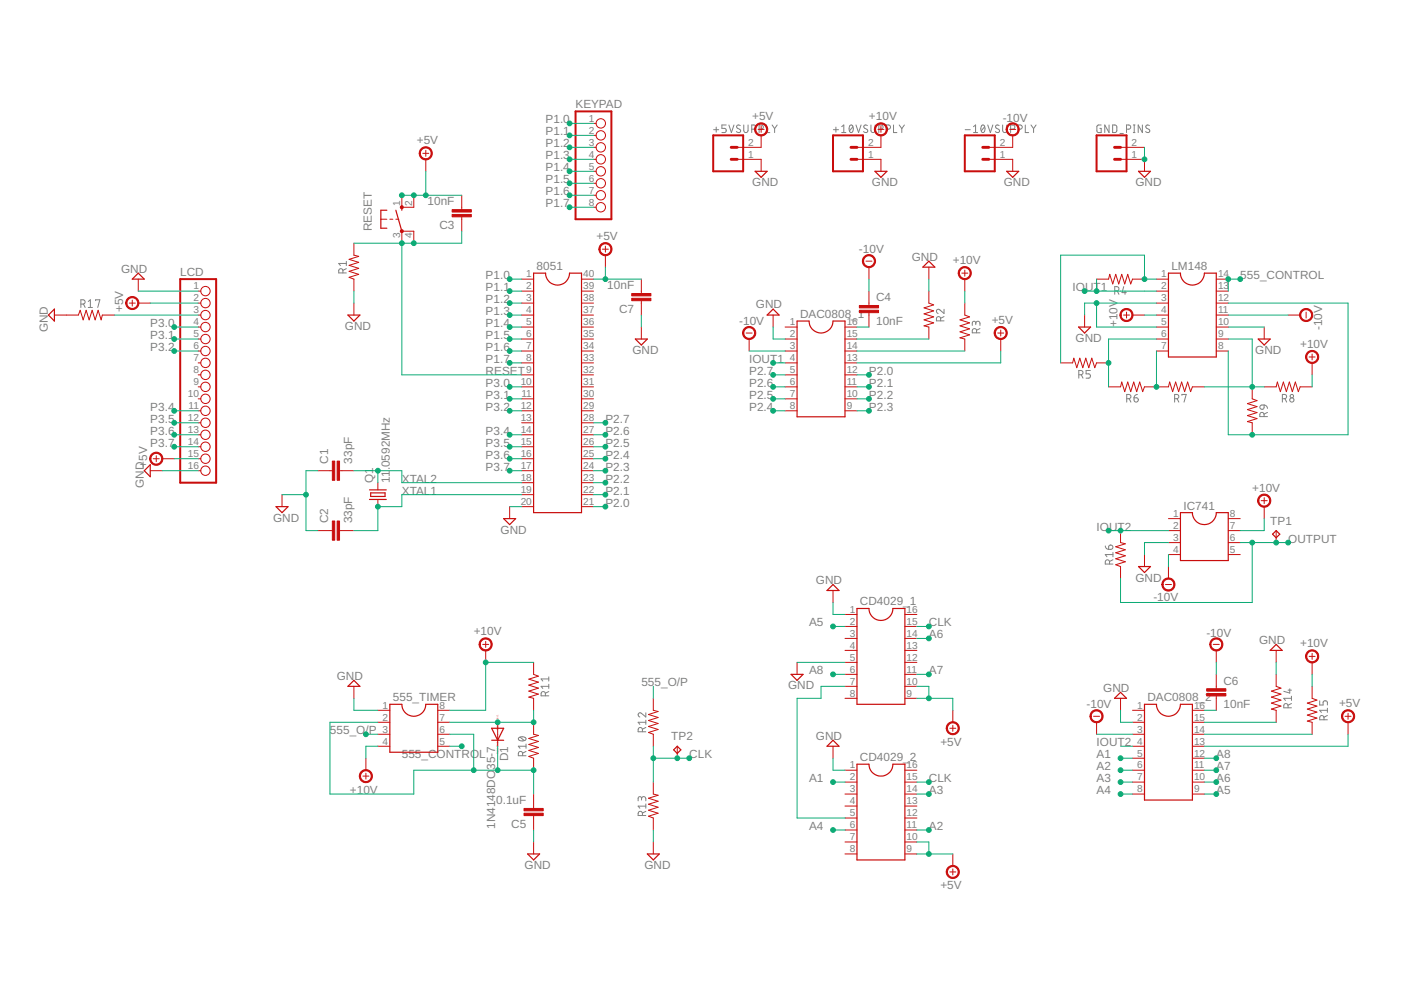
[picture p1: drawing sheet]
<svg xmlns="http://www.w3.org/2000/svg" width="297mm" height="210mm" viewBox="0 0 297 210" stroke-linecap="round" stroke-linejoin="round" font-family="sans-serif">
<g fill="none" stroke="#808080" stroke-width=".21">
<path d="M151.3 27.5h1.1M151.8 26.9v1.1M154 26.5h-.9v.7h.5a.45 .45 0 0 1 .4 .5 .45 .45 0 0 1-.4 .4h-.5M154.5 26.5l.6 1.6 .5-1.6M157 26.6a.42 .42 0 0 0-.6-.1 .42 .42 0 0 0-.1 .6l.5 .3a.38 .38 0 0 1 .2 .6 .38 .38 0 0 1-.5 .1l-.4-.2M157.7 26.5v1.2a.46 .46 0 0 0 .4 .4 .46 .46 0 0 0 .5-.4v-1.2M159.4 27.4h.4a.44 .44 0 0 0 .5-.5 .44 .44 0 0 0-.5-.4h-.4v1.6M161 27.4h.4a.44 .44 0 0 0 .4-.5 .44 .44 0 0 0-.4-.4h-.4v1.6M162.5 26.5v1.6h.7M163.7 26.5l.5 .8M164.2 27.3v.8M164.8 26.5l-.6 .8"/>
<path d="M176.7 27.5h1.1M177.2 26.9v1.1M178.5 28.1h.8M178.5 26.9l.4-.4v1.6M180.2 26.6l.3-.1a.95 .95 0 0 1 0 1.6 1 1 0 0 1-.3-1.5zM180.8 26.9l-.7 .8M181.5 26.5l.5 1.6 .6-1.6M183.9 26.6a.41 .41 0 0 0-.6 0 .41 .41 0 0 0 0 .6l.5 .2a.44 .44 0 0 1-.1 .7 .44 .44 0 0 1-.6-.2M184.7 26.5v1.2a.44 .44 0 0 0 .4 .4 .44 .44 0 0 0 .4-.4v-1.2M186.3 27.4h.5a.44 .44 0 0 0 .4-.5 .44 .44 0 0 0-.4-.4h-.5v1.6M187.9 27.4h.5a.44 .44 0 0 0 .4-.5 .44 .44 0 0 0-.4-.4h-.5v1.6M189.4 26.5v1.6h.8"/>
<path d="M190.6 26.5l.6 .8M191.2 27.3v.8M191.7 26.5l-.5 .8M204.6 27.5h1.1M206.4 28.1h.9M206.4 26.9l.4-.4v1.6M208.2 26.6l.2-.1a.95 .95 0 0 1 0 1.6 1 1 0 0 1-.2-1.5zM208.8 26.9l-.8 .8M209.4 26.5l.6 1.6 .5-1.6M211.8 26.6a.41 .41 0 0 0-.6 0 .41 .41 0 0 0 0 .6l.6 .2a.44 .44 0 0 1-.1 .7 .44 .44 0 0 1-.7-.2M212.6 26.5v1.2a.46 .46 0 0 0 .4 .4 .46 .46 0 0 0 .5-.4v-1.2M214.3 27.4h.4a.44 .44 0 0 0 .5-.5 .44 .44 0 0 0-.5-.4h-.4v1.6"/>
<path d="M215.8 27.4h.5a.44 .44 0 0 0 .4-.5 .44 .44 0 0 0-.4-.4h-.5v1.6M217.4 26.5v1.6h.7M218.6 26.5l.5 .8M219.1 27.3v.8M219.7 26.5l-.6 .8M233.5 26.5h-.7l-.2 .2v1l.2 .4h.7v-.9h-.3M235.1 26.5v1.6l-.9-1.6v1.6M235.9 26.5h.6l.3 .3v1l-.3 .3h-.6zM237.4 28.3h.8M238.8 27.4h.5a.44 .44 0 0 0 .4-.5 .44 .44 0 0 0-.4-.4h-.5v1.6M240.3 28.1h.3M240.3 26.5h.3"/>
<path d="M240.5 26.5v1.6M242.2 26.5v1.6l-.9-1.6v1.6M243.7 26.6a.41 .41 0 0 0-.6 0 .41 .41 0 0 0 0 .6l.5 .2a.44 .44 0 0 1-.1 .7 .44 .44 0 0 1-.6-.2M72.7 57.9v-.5a.44 .44 0 0 0-.4-.4 .44 .44 0 0 0-.5 .4v.5h1.6M73.4 57l-.7 .3M73.4 55.9h-1.6l.4 .4M73.4 55.4v.9M17.1 64.5h.5a.46 .46 0 0 0 .5-.5 .46 .46 0 0 0-.5-.4h-.5v1.6M17.7 64.5l.4 .7M18.7 63.9l.5-.3v1.6M18.7 65.2h.9M20.3 63.8v-.2h.9l-.5 1.6"/>
<path d="M199.4 68v-.4a.44 .44 0 0 0-.4-.5 .44 .44 0 0 0-.5 .5v.4h1.7M200.2 65.6v.9l-.9-.8a.44 .44 0 0 0-.7 .1 .44 .44 0 0 0 .3 .7M200.2 67.1l-.8 .4M206.9 68.6a.44 .44 0 0 1 .4-.5 .44 .44 0 0 1 .5 .5v.4M206.9 68.8v-.3a.37 .37 0 0 0-.4-.4 .37 .37 0 0 0-.4 .4v.5M207.1 70.6v-.5a.46 .46 0 0 0-.5-.4 .46 .46 0 0 0-.5 .4v.5h1.7M207.8 69.7l-.7 .3M228.7 79.5h.5a.46 .46 0 0 0 .4-.5 .46 .46 0 0 0-.4-.5h-.5v1.7M229.3 79.5l.3 .7M231.2 78.5h-.9v.8h.5a.46 .46 0 0 1 .4 .4 .46 .46 0 0 1-.4 .5h-.5M236.3 61.7h.5a.46 .46 0 0 0 .4-.5 .46 .46 0 0 0-.4-.4h-.5v1.6M236.9 61.7l.3 .7"/>
<path d="M238.3 60.8l-.4 1.2h.9M238.5 61.7v.7M238.9 84.5h.4a.46 .46 0 0 0 .5-.4 .46 .46 0 0 0-.5-.5h-.4v1.7M239.4 84.5l.4 .8M240.4 84.3h.6a.45 .45 0 0 1 .3 .6 .45 .45 0 0 1-.4 .3 .45 .45 0 0 1-.5-.4zM241.2 83.6l-.5 .2-.3 .5M249 84.5h.5a.46 .46 0 0 0 .4-.4 .46 .46 0 0 0-.4-.5h-.5v1.7M249.6 84.5l.3 .8M250.6 83.8v-.2h.9l-.5 1.7M267.2 86l.8-.1v.5a.46 .46 0 0 1-.6 .3 .46 .46 0 0 1-.2-.7zM268 88.3v-.4a.46 .46 0 0 0-.4-.5 .46 .46 0 0 0-.5 .5v.4h1.6M268 85.9l.6 .3 .1 .4"/>
<path d="M268.7 87.4l-.7 .4M271.9 84.5h.5a.46 .46 0 0 0 .4-.4 .46 .46 0 0 0-.4-.5h-.5v1.7M272.4 84.5l.4 .8M234.3 115.8l.2 .4 .6 .3M235.2 115.7a.47 .47 0 0 1 .7 .1 .47 .47 0 0 1-.4 .7h-.4zM235.2 119.6v-.5a.46 .46 0 0 0-.4-.4 .46 .46 0 0 0-.5 .4v.5h1.7M236 118.7l-.8 .3M236 117.6h-1.7l.4 .4M236 117.1v.9M110 156.4a1.02 1.02 0 0 1 1.5 .3 .97 .97 0 0 1-1.6 0zM110.3 156.3l.9 .7M111.5 159.3l-.7 .4"/>
<path d="M111.5 158.2h-1.6l.4 .5M111.5 157.8v.9M115.6 147.5v-.4a.46 .46 0 0 0-.4-.5 .46 .46 0 0 0-.5 .5v.4h1.7M116.4 146.6l-.8 .4M116.4 145.5h-1.7l.4 .5M116.4 143.5v.9M116.4 145.1v.9M116.4 144h-1.7l.4 .4M136.2 155.2v-.5a.46 .46 0 0 0-.4-.5 .46 .46 0 0 0-.5 .5v.5h1.6M136.9 151.1v.9l-.9-.7a.44 .44 0 0 0-.7 .1 .44 .44 0 0 0 .4 .6M136.9 154.2l-.7 .4M136.9 153.1h-1.6l.4 .5"/>
<path d="M136.9 152.7v.9M273.1 150.1v-.5a.46 .46 0 0 0-.5-.4 .46 .46 0 0 0-.4 .4v.5h1.6M273.1 146.3h.7M273.5 146v.9l-1.3-.3M273.8 149.2l-.7 .3M273.8 148.1h-1.6l.3 .4M273.8 147.6v.9M279.8 148.6v.9h.7v-.6a.46 .46 0 0 1 .5-.3 .46 .46 0 0 1 .4 .3v.6M280.7 152.6v-.5a.46 .46 0 0 0-.4-.4 .46 .46 0 0 0-.5 .4v.5h1.6M281.4 151.7l-.7 .4M281.4 150.6h-1.6l.4 .4M281.4 150.2v.8"/>
<path d="M110.8 160.2v-.4a.46 .46 0 0 0-.4-.5 .46 .46 0 0 0-.5 .5v.4h1.6M136 169.4a.46 .46 0 0 1 .5-.5 .46 .46 0 0 1 .4 .5v.4M136 169.6v-.3a.36 .36 0 0 0-.3-.4 .36 .36 0 0 0-.4 .4v.5M136.2 172.9v-.4a.46 .46 0 0 0-.4-.5 .46 .46 0 0 0-.5 .5v.4h1.6M136.9 170.5v.9M136.9 172l-.7 .4M136.9 170.9h-1.6l.4 .5"/>
<circle cx="273.9" cy="84.8" r=".45"/>
<circle cx="273.9" cy="84" r=".36"/>
</g>
<g fill="none" stroke="#c90d0c" stroke-width=".25">
<path d="M160.1 36.3h2.5l-1.2 1.3zM185.5 36.3h2.5l-1.2 1.3zM213.4 36.3h2.6l-1.3 1.3zM241.4 36.3h2.5l-1.2 1.3zM29.3 57.9l1.3 1.3h-2.6zM82 44.6h-1.2v3.8h1.2M83.9 44.6l1.3 4.4M85.2 43.9v.7M113.1 57.9h2.6a2.54 2.54 0 0 0 2.5 2.6 2.54 2.54 0 0 0 2.6-2.6h2.5v50.8h-10.2zM196.9 55.4l1.3 1.2h-2.5zM247.7 57.9h2.6a2.54 2.54 0 0 0 2.5 2.6 2.54 2.54 0 0 0 2.6-2.6h2.5v17.8h-10.2zM11.5 65.5v2.6l-1.2-1.3z"/>
<path d="M73.8 66.8h2.5l-1.3 1.3zM134.7 71.9h2.5l-1.2 1.3zM163.9 65.5l1.3 1.3h-2.6zM169 68.1h2.5a2.54 2.54 0 0 0 2.6 2.5 2.54 2.54 0 0 0 2.5-2.5h2.6v20.3h-10.2zM228.7 69.3h2.5l-1.2 1.3zM266.8 71.9h2.5l-1.3 1.3zM31.9 98.5v2.6l-1.3-1.3zM58.5 107.4h2.6l-1.3 1.3zM78.3 103.9h3.6M78.3 105.9h3.6M78.6 104.5h3v.8h-3zM106.8 110h2.5l-1.2 1.2z"/>
<path d="M250.3 108.7h2.5a2.53 2.53 0 0 0 2.5 2.5 2.53 2.53 0 0 0 2.6-2.5h2.5v10.2h-10.1zM270.6 112.5l.7 .8-.7 .7-.8-.7zM175.3 125.2l1.3-1.3 1.3 1.3zM181.7 129h2.5a2.54 2.54 0 0 0 2.6 2.6 2.54 2.54 0 0 0 2.5-2.6h2.6v20.3h-10.2zM241.4 120.1h2.5l-1.2 1.3zM270.6 136.6l1.2 1.3h-2.5zM73.8 145.5l1.2-1.2 1.3 1.2zM82.7 149.3h2.5a2.54 2.54 0 0 0 2.5 2.6 2.54 2.54 0 0 0 2.6-2.6h2.5v10.2h-10.1zM104.2 154.4h2.6l-1.3 2.6zM104.2 157h2.6M143.6 158.2l.8 .8-.8 .7-.8-.7zM167.7 143h2.6l-1.3 1.3z"/>
<path d="M176.6 157l1.3 1.2h-2.6zM237.6 146.8l1.2 1.3h-2.5zM242.7 149.3h2.5a2.54 2.54 0 0 0 2.5 2.6 2.54 2.54 0 0 0 2.6-2.6h2.5v20.3h-10.1zM181.7 162h2.5a2.54 2.54 0 0 0 2.6 2.5 2.54 2.54 0 0 0 2.5-2.5h2.6v20.3h-10.2zM111.9 181.1h2.5l-1.3 1.2zM137.2 181.1h2.6l-1.3 1.2z"/>
</g>
<g fill="none" stroke="#c90d0c" stroke-width=".21">
<path d="M89.6 32.5h1.3M90.3 31.9v1.2M90.3 33.8v2.5M125.8 26.2h.6M125.8 28.7h.6M125.8 31.2h.6M125.8 33.8h.6M125.8 36.3h.6M125.8 38.9h.6M156.3 33.8h5.1v2.5M160.7 27.4h1.3M161.4 28.7v2.5h-5.1"/>
<path d="M161.4 26.8v1.3M181.7 33.8h5.1v2.5M186.1 27.4h1.3M186.8 28.7v2.5h-5.1M186.8 26.8v1.3M209.6 33.8h5.1v2.5M214.1 27.4h1.2M214.7 28.7v2.5h-5.1M237.6 33.8h5.1v2.5M237.6 31.2h5.1M29.3 59.2v2.5M75 51.6v2.5l1.1 .3-2.1 .6 2.1 .6-2.1 .7 2.1 .6-2.1 .6 2.1 .7-2.1 .6 1 .4v2.5"/>
<path d="M80.8 46.5h1.2M82.7 46.5h.6M83.9 46.5h.7M85.2 41.4v2.5h2.5v-2.5M85.2 51.6v-2.6h2.5v2.6M97.9 41.4v3M97.9 46v3M110.6 59.2h2.5M123.3 59.2h2.5M125.8 43.9h.6M125.8 41.4h.6M127.7 52.8h1.3"/>
<path d="M128.4 52.2v1.3M128.4 54.1v2.5M136 59.2v3M183.6 55.4h1.3M184.2 56.6v2.6M196.9 56.6v2.6M203.9 57.9h1.3M204.6 57.3v1.2M204.6 59.2v2.5M232.5 59.2h2.5l.3-1 .6 2 .7-2 .6 2 .6-2 .7 2 .6-2 .6 2 .4-1h2.6M245.2 59.2h2.5M257.9 59.2h2.5"/>
<path d="M11.5 66.8h5.1l.4-1 .6 2 .7-2 .6 2 .6-2 .7 2 .6-2 .6 2 .3-1h2.5M27.4 64.3h1.3M28 63.6v1.3M29.3 64.3h2.6M42 61.7h.6M42 64.3h.6M42 66.8h.6M42 69.3h.6M42 71.9h.6M42 74.4h.6M42 76.9h.6M42 79.5h.6"/>
<path d="M75 64.3v2.5M110.6 61.7h2.5M110.6 64.3h2.5M110.6 66.8h2.5M110.6 69.3h2.5M110.6 71.9h2.5M110.6 74.4h2.5M110.6 76.9h2.5M110.6 79.5h2.5M123.3 61.7h2.5M123.3 64.3h2.5M123.3 66.8h2.5"/>
<path d="M123.3 69.3h2.5M123.3 71.9h2.5M123.3 74.4h2.5M123.3 76.9h2.5M123.3 79.5h2.5M136 63.8v3M136 69.3v2.6M158.2 70.6h1.3M158.8 71.9v2.5M163.9 66.8v2.5M166.5 69.3h2.5M166.5 71.9h2.5"/>
<path d="M166.5 74.4h2.5M166.5 76.9h2.5M166.5 79.5h2.5M179.2 69.3h2.5M179.2 71.9h2.5M179.2 74.4h2.5M179.2 76.9h2.5M179.2 79.5h2.5M184.2 61.7v3.1M184.2 66.3v3M196.9 61.7v2.6l1.1 .3-2.1 .7 2.1 .6-2.1 .6 2.1 .7-2.1 .6 2.1 .7-2.1 .6 1 .2v2.6M204.6 64.3v2.5l1 .4-2.1 .6 2.1 .7-2.1 .6 2.1 .6-2.1 .7 2.1 .6-2.1 .6 1.1 .3v2.5"/>
<path d="M211.5 70.6h1.3M212.2 70v1.2M212.2 71.9v2.5M224.9 76.9h2.5l.3-1 .6 2.1 .6-2.1 .7 2.1 .6-2.1 .6 2.1 .7-2.1 .6 2.1 .4-1.1h2.5M230 66.8v2.5M238.2 66.8h1.3M238.8 66.2v1.2M240.1 66.8h2.6M245.2 61.7h2.5M245.2 64.3h2.5M245.2 66.8h2.5M245.2 69.3h2.5"/>
<path d="M245.2 71.9h2.5M245.2 74.4h2.5M257.9 61.7h2.5M257.9 64.3h2.5M257.9 66.8h2.5M257.9 69.3h2.5M257.9 71.9h2.5M257.9 74.4h2.5M268 69.3v2.6M273.1 66.8h2.6M276.9 66.2v1.2M277.6 75.7h1.2"/>
<path d="M278.2 75.1v1.2M278.2 76.9v2.6M31.9 99.8h2.5M32.5 97.3h1.3M33.1 96.6v1.3M34.4 97.3h2.5M42 82h.6M42 84.6h.6M42 87.1h.6M42 89.6h.6M42 92.2h.6M42 94.7h.6"/>
<path d="M42 97.3h.6M42 99.8h.6M67.4 99.8h3.1M72 99.8h3M110.6 82h2.5M110.6 84.6h2.5M110.6 87.1h2.5M110.6 89.6h2.5M110.6 92.2h2.5M110.6 94.7h2.5M110.6 97.3h2.5M110.6 99.8h2.5"/>
<path d="M123.3 82h2.5M123.3 84.6h2.5M123.3 87.1h2.5M123.3 89.6h2.5M123.3 92.2h2.5M123.3 94.7h2.5M123.3 97.3h2.5M123.3 99.8h2.5M166.5 82h2.5M166.5 84.6h2.5M166.5 87.1h2.5M179.2 82h2.5"/>
<path d="M179.2 84.6h2.5M179.2 87.1h2.5M235 82h2.6l.2-1 .7 2 .6-2 .6 2 .7-2 .6 2 .6-2 .7 2 .4-1h5l.3-1 .6 2 .7-2 .6 2 .6-2 .7 2 .6-2 .6 2 .4-1h2.6M265.5 82v2.6l1 .3-2 .7 2 .6-2 .6 2 .7-2 .6 2 .7-2 .6 1 .2v2.6M268 82h2.6l.2-1 .7 2 .6-2 .6 2 .7-2 .6 2 .6-2 .7 2 .4-1h2.5M59.8 104.9v2.5M67.4 112.5h3.1M72 112.5h3M80.1 102.3v1.6M80.1 105.9v1.5M108.1 107.4v2.6M110.6 102.3h2.5"/>
<path d="M110.6 104.9h2.5M110.6 107.4h2.5M123.3 102.3h2.5M123.3 104.9h2.5M123.3 107.4h2.5M237.6 112.5v2.5l1 .3-2 .6 2 .7-2 .6 2 .6-2 .7 2 .6-2 .6 1 .4v2.6M242.7 117.6v2.5M247.7 112.5h2.6M247.7 110h2.6M247.7 115h2.6M247.7 117.6h2.6M260.4 112.5h2.6"/>
<path d="M260.4 110h2.6M260.4 115h2.6M260.4 117.6h2.6M267.4 106.2h1.3M268 105.5v1.3M268 107.4v2.6M270.6 112.5v2.5M102.3 136.6h1.3M103 136v1.3M103 137.9v2.5M176.6 125.2v2.5M179.2 130.3h2.5"/>
<path d="M179.2 132.8h2.5M179.2 135.4h2.5M179.2 137.9h2.5M191.9 130.3h2.5M191.9 132.8h2.5M191.9 135.4h2.5M191.9 137.9h2.5M247.1 123.9h1.3M247.7 120.1v2.6M257.2 136.6h1.3M257.9 137.9v2.5M270.6 137.9v2.5"/>
<path d="M277.6 139.2h1.2M278.2 138.5v1.3M75 145.5v2.6M80.1 150.6h2.6M80.1 153.1h2.6M80.1 155.7h2.6M80.1 158.2h2.6M92.8 150.6h2.6M92.8 153.1h2.6M92.8 155.7h2.6M92.8 158.2h2.6M105.5 153.1v5.1"/>
<path d="M113.1 153.1v2.6l1.1 .2-2.1 .7 2.1 .6-2.1 .6 2.1 .7-2.1 .6 2.1 .6-2.1 .7 1 .4v2.5M113.1 140.4v2.6l1.1 .4-2.1 .6 2.1 .6-2.1 .7 2.1 .6-2.1 .6 2.1 .7-2.1 .6 1 .3v2.5M138.5 148.1v2.5l1 .3-2 .6 2 .6-2 .7 2 .6-2 .6 2 .7-2 .6 1 .4v2.5M143.6 158.2v2.6M169 140.4v2.6M176.6 158.2v2.6M179.2 140.4h2.5M179.2 143h2.5M179.2 145.5h2.5M179.2 148.1h2.5M191.9 140.4h2.5M191.9 143h2.5"/>
<path d="M191.9 145.5h2.5M191.9 148.1h2.5M201.4 154.4h1.2M202 150.6v2.5M202 153.8v1.2M231.9 151.9h1.2M232.5 153.1v2.6M237.6 148.1v2.5M240.1 150.6h2.6M240.1 153.1h2.6M240.1 155.7h2.6M240.1 158.2h2.6"/>
<path d="M252.8 150.6h2.6M252.8 153.1h2.6M252.8 155.7h2.6M252.8 158.2h2.6M257.9 143v3M257.9 147.6v3M270.6 143v2.5l1 .4-2 .6 2 .7-2 .6 2 .6-2 .7 2 .6-2 .6 1 .3v2.5M278.2 145.5v2.6l1 .3-2 .7 2 .6-2 .6 2 .7-2 .6 2 .7-2 .6 1 .2v2.6M278.2 140.4v2.6M285.2 151.9h1.2M285.8 151.2v1.3M285.8 153.1v2.6"/>
<path d="M76.9 164.5h1.3M77.6 160.8v2.5M77.6 163.9v1.3M113.1 168.4v3M113.1 172.9v3.1M113.1 178.5v2.6M138.5 165.8v2.6l1 .2-2 .6 2 .7-2 .6 2 .7-2 .6 2 .6-2 .7 1 .3v2.6M138.5 178.5v2.6M179.2 163.3h2.5M179.2 165.8h2.5M179.2 168.4h2.5M179.2 170.9h2.5"/>
<path d="M179.2 173.4h2.5M179.2 176h2.5M179.2 178.5h2.5M191.9 163.3h2.5M191.9 165.8h2.5M191.9 168.4h2.5M191.9 170.9h2.5M191.9 173.4h2.5M191.9 176h2.5M191.9 178.5h2.5M240.1 163.3h2.6M240.1 165.8h2.6"/>
<path d="M240.1 168.4h2.6M240.1 160.8h2.6M252.8 163.3h2.6M252.8 165.8h2.6M252.8 168.4h2.6M252.8 160.8h2.6M179.2 181.1h2.5M191.9 181.1h2.5M201.4 184.9h1.2M202 181.1v2.5M202 184.2v1.3"/>
<circle cx="127.4" cy="33.8" r=".99"/>
<circle cx="127.4" cy="31.2" r=".99"/>
<circle cx="127.4" cy="36.3" r=".99"/>
<circle cx="127.4" cy="26.2" r=".99"/>
<circle cx="127.4" cy="28.7" r=".99"/>
<circle cx="127.4" cy="38.9" r=".99"/>
<circle cx="127.4" cy="41.4" r=".99"/>
<circle cx="127.4" cy="43.9" r=".99"/>
<circle cx="43.6" cy="71.9" r=".99"/>
<circle cx="43.6" cy="76.9" r=".99"/>
<circle cx="43.6" cy="66.8" r=".99"/>
<circle cx="43.6" cy="69.3" r=".99"/>
<circle cx="43.6" cy="79.5" r=".99"/>
<circle cx="43.6" cy="64.3" r=".99"/>
<circle cx="43.6" cy="61.7" r=".99"/>
<circle cx="43.6" cy="74.4" r=".99"/>
<circle cx="43.6" cy="99.8" r=".99"/>
<circle cx="43.6" cy="89.6" r=".99"/>
<circle cx="43.6" cy="94.7" r=".99"/>
<circle cx="43.6" cy="97.3" r=".99"/>
<circle cx="43.6" cy="92.2" r=".99"/>
<circle cx="43.6" cy="87.1" r=".99"/>
<circle cx="43.6" cy="84.6" r=".99"/>
<circle cx="43.6" cy="82" r=".99"/>
</g>
<g fill="#c90d0c" stroke="#c90d0c" stroke-width=".21">
<path d="M71.5 97.8h.5v4h-.5z"/>
<path d="M70.5 97.8h.5v4h-.5z"/>
<path d="M71.5 110.5h.5v4h-.5z"/>
<path d="M70.5 110.5h.5v4h-.5z"/>
<path d="M95.9 44.4h4v.6h-4z"/>
<path d="M95.9 45.5h4v.5h-4z"/>
<path d="M182.2 65.8h4.1v.5h-4.1z"/>
<path d="M182.2 64.8h4.1v.5h-4.1z"/>
<path d="M111.1 171.4h4.1v.5h-4.1z"/>
<path d="M111.1 172.4h4.1v.5h-4.1z"/>
<path d="M255.8 147h4.1v.6h-4.1z"/>
<path d="M255.8 146h4.1v.5h-4.1z"/>
<path d="M133.9 62.2h4.1v.5h-4.1z"/>
<path d="M133.9 63.2h4.1v.6h-4.1z"/>
</g>
<g fill="#c90d0c" stroke="#c90d0c" stroke-width=".21">
<path d="M89.3 31.6a1.39 1.39 0 0 1 2.2 .2 1.39 1.39 0 0 1-.9 2.1 1.39 1.39 0 0 1-1.7-1.4h.2a1.14 1.14 0 0 1 1.7-.9 1.14 1.14 0 0 1 .2 1.9 1.14 1.14 0 0 1-1.8-.7l-.1-.3h-.2z" fill-rule="evenodd"/>
<path d="M127.3 51.9a1.4 1.4 0 0 1 2.3 .2 1.4 1.4 0 0 1-.8 2.1 1.4 1.4 0 0 1-1.8-1.4h.2a1.15 1.15 0 0 1 1.6-1.1 1.15 1.15 0 0 1 .3 2 1.15 1.15 0 0 1-1.8-.6l-.1-.3h-.2z" fill-rule="evenodd"/>
<path d="M211.2 69.6a1.4 1.4 0 0 1 2.2 .3 1.4 1.4 0 0 1-.8 2 1.4 1.4 0 0 1-1.8-1.3h.2a1.14 1.14 0 0 1 1.6-1.1 1.14 1.14 0 0 1 .3 1.9 1.14 1.14 0 0 1-1.8-.5l-.1-.3h-.2z" fill-rule="evenodd"/>
<path d="M203.5 57a1.39 1.39 0 0 1 2.2 .2 1.39 1.39 0 0 1-.8 2.1 1.39 1.39 0 0 1-1.7-1.4h.2a1.14 1.14 0 0 1 1.6-1.1 1.14 1.14 0 0 1 .3 1.9 1.14 1.14 0 0 1-1.8-.5l-.1-.3h-.2z" fill-rule="evenodd"/>
<path d="M157.8 69.6a1.4 1.4 0 0 1 2.2 .3 1.4 1.4 0 0 1-.8 2.1 1.4 1.4 0 0 1-1.8-1.4h.3a1.15 1.15 0 0 1 1.6-1.1 1.15 1.15 0 0 1 .3 1.9 1.15 1.15 0 0 1-1.9-.5v-.3h-.3z" fill-rule="evenodd"/>
<path d="M183.2 54.4a1.39 1.39 0 0 1 2.2 .3 1.39 1.39 0 0 1-.8 2 1.39 1.39 0 0 1-1.8-1.3h.3a1.15 1.15 0 0 1 1.6-1.1 1.15 1.15 0 0 1 .3 1.9 1.15 1.15 0 0 1-1.9-.6v-.2h-.3z" fill-rule="evenodd"/>
<path d="M237.8 65.8a1.4 1.4 0 0 1 2.2 .3 1.4 1.4 0 0 1-.8 2 1.4 1.4 0 0 1-1.8-1.3h.3a1.14 1.14 0 0 1 1.7-1 1.14 1.14 0 0 1 .1 2 1.14 1.14 0 0 1-1.8-.7v-.3h-.3z" fill-rule="evenodd"/>
<path d="M275.9 65.8a1.4 1.4 0 0 1 2.2 .3 1.4 1.4 0 0 1-.8 2 1.4 1.4 0 0 1-1.8-1.3h.3a1.15 1.15 0 0 1 1.6-1.1 1.15 1.15 0 0 1 .3 1.9 1.15 1.15 0 0 1-1.9-.5v-.3h-.3z" fill-rule="evenodd"/>
<path d="M76.6 163.6a1.4 1.4 0 0 1 2.2 .2 1.4 1.4 0 0 1-.9 2.1 1.4 1.4 0 0 1-1.7-1.4h.2a1.14 1.14 0 0 1 1.6-1 1.14 1.14 0 0 1 .3 1.9 1.14 1.14 0 0 1-1.8-.6l-.1-.3h-.2z" fill-rule="evenodd"/>
<path d="M102 135.7a1.39 1.39 0 0 1 2.2 .2 1.39 1.39 0 0 1-.9 2.1 1.39 1.39 0 0 1-1.7-1.4h.2a1.14 1.14 0 0 1 1.7-.9 1.14 1.14 0 0 1 .2 1.9 1.14 1.14 0 0 1-1.8-.7l-.1-.3h-.2z" fill-rule="evenodd"/>
<path d="M284.8 150.9a1.4 1.4 0 0 1 2.2 .2 1.4 1.4 0 0 1-.8 2.1 1.4 1.4 0 0 1-1.8-1.3h.3a1.15 1.15 0 0 1 1.6-1.1 1.15 1.15 0 0 1 .3 1.9 1.15 1.15 0 0 1-1.9-.6v-.2h-.3z" fill-rule="evenodd"/>
<path d="M277.2 138.2a1.4 1.4 0 0 1 2.2 .3 1.4 1.4 0 0 1-.8 2 1.4 1.4 0 0 1-1.8-1.3h.3a1.15 1.15 0 0 1 1.6-1.1 1.15 1.15 0 0 1 .2 1.9 1.15 1.15 0 0 1-1.8-.6v-.2h-.3z" fill-rule="evenodd"/>
<path d="M231.5 150.9a1.4 1.4 0 0 1 2.2 .2 1.4 1.4 0 0 1-.8 2.1 1.4 1.4 0 0 1-1.8-1.3h.3a1.14 1.14 0 0 1 1.6-1 1.14 1.14 0 0 1 .2 1.9 1.14 1.14 0 0 1-1.8-.7v-.2h-.3z" fill-rule="evenodd"/>
<path d="M256.9 135.7a1.4 1.4 0 0 1 2.2 .2 1.4 1.4 0 0 1-.8 2.1 1.4 1.4 0 0 1-1.8-1.4h.2a1.15 1.15 0 0 1 1.6-1.1 1.15 1.15 0 0 1 .3 2 1.15 1.15 0 0 1-1.8-.6l-.1-.3h-.2z" fill-rule="evenodd"/>
<path d="M201 153.4a1.4 1.4 0 0 1 2.2 .3 1.4 1.4 0 0 1-.8 2 1.4 1.4 0 0 1-1.8-1.3h.3a1.14 1.14 0 0 1 1.6-1.1 1.14 1.14 0 0 1 .3 1.9 1.14 1.14 0 0 1-1.9-.5v-.3h-.3z" fill-rule="evenodd"/>
<path d="M201 183.9a1.4 1.4 0 0 1 2.2 .3 1.4 1.4 0 0 1-.8 2 1.4 1.4 0 0 1-1.8-1.3h.3a1.14 1.14 0 0 1 1.6-1.1 1.14 1.14 0 0 1 .2 1.9 1.14 1.14 0 0 1-1.8-.5v-.3h-.3z" fill-rule="evenodd"/>
<path d="M246.7 123a1.4 1.4 0 0 1 2.2 .2 1.4 1.4 0 0 1-.8 2.1 1.4 1.4 0 0 1-1.8-1.4h.3a1.14 1.14 0 0 1 1.7-.9 1.14 1.14 0 0 1 .1 1.9 1.14 1.14 0 0 1-1.8-.7v-.3h-.3z" fill-rule="evenodd"/>
<path d="M267 105.2a1.4 1.4 0 0 1 2.2 .2 1.4 1.4 0 0 1-.8 2.1 1.4 1.4 0 0 1-1.8-1.3h.3a1.15 1.15 0 0 1 1.6-1.1 1.15 1.15 0 0 1 .3 1.9 1.15 1.15 0 0 1-1.9-.6v-.2h-.3z" fill-rule="evenodd"/>
<path d="M32.1 96.3a1.4 1.4 0 0 1 2.2 .2 1.4 1.4 0 0 1-.8 2.1 1.4 1.4 0 0 1-1.8-1.3h.3a1.15 1.15 0 0 1 1.6-1.1 1.15 1.15 0 0 1 .3 1.9 1.15 1.15 0 0 1-1.9-.5v-.3h-.3z" fill-rule="evenodd"/>
<path d="M27 63.3a1.4 1.4 0 0 1 2.3 .2 1.4 1.4 0 0 1-.9 2.1 1.4 1.4 0 0 1-1.8-1.3h.3a1.15 1.15 0 0 1 1.6-1.1 1.15 1.15 0 0 1 .3 1.9 1.15 1.15 0 0 1-1.9-.6v-.2h-.3z" fill-rule="evenodd"/>
<path d="M160.4 26.5a1.4 1.4 0 0 1 2.2 .2 1.4 1.4 0 0 1-.9 2.1 1.4 1.4 0 0 1-1.7-1.4h.2a1.15 1.15 0 0 1 1.6-1.1 1.15 1.15 0 0 1 .3 2 1.15 1.15 0 0 1-1.8-.6l-.1-.3h-.2z" fill-rule="evenodd"/>
<path d="M213.7 26.5a1.39 1.39 0 0 1 2.2 .2 1.39 1.39 0 0 1-.8 2.1 1.39 1.39 0 0 1-1.8-1.4h.3a1.14 1.14 0 0 1 1.6-1 1.14 1.14 0 0 1 .3 1.9 1.14 1.14 0 0 1-1.9-.6v-.3h-.3z" fill-rule="evenodd"/>
<path d="M185.8 26.5a1.39 1.39 0 0 1 2.2 .2 1.39 1.39 0 0 1-.9 2.1 1.39 1.39 0 0 1-1.7-1.4h.2a1.15 1.15 0 0 1 1.6-1.1 1.15 1.15 0 0 1 .3 2 1.15 1.15 0 0 1-1.8-.6l-.1-.3h-.2z" fill-rule="evenodd"/>
<path d="M277.2 74.7a1.4 1.4 0 0 1 2.2 .2 1.4 1.4 0 0 1-.8 2.1 1.4 1.4 0 0 1-1.8-1.3h.3a1.15 1.15 0 0 1 1.6-1.1 1.15 1.15 0 0 1 .2 1.9 1.15 1.15 0 0 1-1.8-.5v-.3h-.3z" fill-rule="evenodd"/>
<circle cx="85.2" cy="49" r=".33"/>
<circle cx="85.2" cy="43.9" r=".33"/>
</g>
<path d="M122 23.6h7.6v22.9h-7.6zM151.2 28.7h6.4v7.6h-6.4zM176.6 28.7h6.4v7.6h-6.4zM204.6 28.7h6.3v7.6h-6.3zM232.5 28.7h6.3v7.6h-6.3zM38.2 59.2h7.6v43.1h-7.6z" fill="none" stroke="#c90d0c" stroke-width=".42"/>
<path d="M155 31.2h1.3M155 33.8h1.3M180.4 31.2h1.3M180.4 33.8h1.3M208.4 31.2h1.2M208.4 33.8h1.2M236.3 31.2h1.3M236.3 33.8h1.3" fill="none" stroke="#c90d0c" stroke-width=".61"/>
<g fill="none" stroke="#0dab76" stroke-width=".21">
<path d="M90.3 36.3v5.1M120.8 26.2h5M120.8 28.7h5M120.8 31.2h5M120.8 33.8h5M120.8 36.3h5M120.8 38.9h5M242.7 31.2v2.6M85.2 51.6v27.9h25.4M85.2 41.4h12.7M97.9 49v2.6h-22.9M108.1 59.2h2.5"/>
<path d="M120.8 41.4h5M120.8 43.9h5M125.8 59.2h10.2M128.4 56.6v2.6M184.2 59.2v2.5M196.9 59.2v2.5M232.5 59.2v2.5M245.2 59.2h-2.5v-5.1h-17.8v22.8M263 59.2h-2.6v2.5M24.2 66.8h17.8M29.3 61.7h12.7M31.9 64.3h10.1"/>
<path d="M36.9 71.9h5.1M36.9 69.3h5.1M36.9 74.4h5.1M75 61.7v2.6M108.1 71.9h2.5M108.1 64.3h2.5M108.1 69.3h2.5M108.1 61.7h2.5M108.1 76.9h2.5M108.1 74.4h2.5M108.1 66.8h2.5M136 66.8v2.5"/>
<path d="M158.8 74.4h7.7M163.9 69.3v2.6h2.6M163.9 79.5h2.6M163.9 76.9h2.6M181.7 71.9h15.2M181.7 69.3h2.5M181.7 79.5h2.5M181.7 74.4h22.9M204.6 61.7v2.6M212.2 74.4v2.5h-30.5M230 61.7h15.2M232.5 64.3v5h12.7"/>
<path d="M242.7 66.8h2.5M245.2 71.9h-10.2v10.1M245.2 64.3h-15.2v2.5M245.2 74.4v7.6M260.4 71.9h5.1v10.1M260.4 64.3h25.4v27.9h-25.4v-17.8M260.4 69.3h7.6M260.4 66.8h12.7M278.2 79.5v2.5M34.4 99.8h7.6M36.9 97.3h5.1M36.9 87.1h5.1"/>
<path d="M36.9 94.7h5.1M36.9 92.2h5.1M36.9 89.6h5.1M67.4 99.8h-2.5v12.7h2.5M75 99.8h10.2v2.5h25.4M80.1 99.8v2.5M108.1 99.8h2.5M108.1 97.3h2.5M108.1 82h2.5M108.1 84.6h2.5M108.1 87.1h2.5M108.1 94.7h2.5"/>
<path d="M108.1 92.2h2.5M125.8 99.8h2.6M125.8 97.3h2.6M125.8 94.7h2.6M125.8 92.2h2.6M125.8 89.6h2.6M163.9 82h2.6M163.9 84.6h2.6M163.9 87.1h2.6M181.7 82h2.5M181.7 84.6h2.5M181.7 87.1h2.5"/>
<path d="M255.4 82h12.6M59.8 104.9h5.1M108.1 107.4h2.5M110.6 104.9h-25.4v2.5h-5.1v5.1h-5.1M125.8 104.9h2.6M125.8 107.4h2.6M125.8 102.3h2.6M235 112.5h12.7M247.7 115h-5v2.6M247.7 117.6v2.5M263 115h10.1M265.5 115v12.7h-27.9v-5"/>
<path d="M268 110v2.5h-5M176.6 127.7v2.6h2.6M176.6 132.8h2.6M194.4 132.8h2.5M194.4 135.4h2.5M75 148.1v2.5h5.1M77.6 155.7h2.5M80.1 153.1h-10.1v15.3h17.7v-5.1h25.4v5.1M80.1 158.2h-2.5v2.6M95.4 158.2h2.5M95.4 155.7h5v7.6M105.5 158.2v5.1"/>
<path d="M113.1 150.6v2.5h-17.7M113.1 140.4h-10.1v10.2h-7.6M138.5 145.5v2.6M138.5 158.2v7.6M169 140.4h10.2M176.6 143h2.6M179.2 145.5h-5.1v2.6h-5.1v25.3h10.2M194.4 145.5h2.5v2.6M194.4 148.1h7.6v2.5M194.4 143h2.5M232.5 155.7h7.6M237.6 150.6v2.5h2.5"/>
<path d="M237.6 158.2h2.5M255.4 150.6h2.5M255.4 153.1h15.2M255.4 155.7h22.8M257.9 140.4v2.6M270.6 140.4v2.6M278.2 143v2.5M285.8 155.7v2.5h-30.4M113.1 176v2.5M138.5 176v2.5M138.5 160.8h7.6M176.6 160.8v2.5h2.6"/>
<path d="M176.6 165.8h2.6M176.6 176h2.6M194.4 178.5h2.5v2.6M194.4 168.4h2.5M194.4 165.8h2.5M194.4 176h2.5M237.6 163.3h2.5M237.6 168.4h2.5M237.6 160.8h2.5M237.6 165.8h2.5M255.4 163.3h2.5M255.4 168.4h2.5"/>
<path d="M255.4 160.8h2.5M255.4 165.8h2.5M194.4 181.1h7.6"/>
</g>
<g fill="#0dab76" stroke="#0dab76" stroke-width=".21">
<circle cx="64.9" cy="104.9" r=".51"/>
<circle cx="232.5" cy="64.3" r=".51"/>
<circle cx="242.7" cy="33.8" r=".51"/>
<circle cx="80.1" cy="99.8" r=".51"/>
<circle cx="80.1" cy="107.4" r=".51"/>
<circle cx="85.2" cy="51.6" r=".51"/>
<circle cx="87.7" cy="51.6" r=".51"/>
<circle cx="85.2" cy="41.4" r=".51"/>
<circle cx="87.7" cy="41.4" r=".51"/>
<circle cx="90.3" cy="41.4" r=".51"/>
<circle cx="128.4" cy="59.2" r=".51"/>
<circle cx="196.9" cy="181.1" r=".51"/>
<circle cx="196.9" cy="148.1" r=".51"/>
<circle cx="128.4" cy="107.4" r=".51"/>
<circle cx="184.2" cy="79.5" r=".51"/>
<circle cx="128.4" cy="104.9" r=".51"/>
<circle cx="184.2" cy="82" r=".51"/>
<circle cx="128.4" cy="102.3" r=".51"/>
<circle cx="184.2" cy="84.6" r=".51"/>
<circle cx="128.4" cy="99.8" r=".51"/>
<circle cx="184.2" cy="87.1" r=".51"/>
<circle cx="128.4" cy="97.3" r=".51"/>
<circle cx="163.9" cy="87.1" r=".51"/>
<circle cx="128.4" cy="94.7" r=".51"/>
<circle cx="163.9" cy="84.6" r=".51"/>
<circle cx="128.4" cy="92.2" r=".51"/>
<circle cx="163.9" cy="82" r=".51"/>
<circle cx="128.4" cy="89.6" r=".51"/>
<circle cx="163.9" cy="79.5" r=".51"/>
<circle cx="103" cy="140.4" r=".51"/>
<circle cx="242.7" cy="59.2" r=".51"/>
<circle cx="235" cy="76.9" r=".51"/>
<circle cx="245.2" cy="82" r=".51"/>
<circle cx="265.5" cy="82" r=".51"/>
<circle cx="265.5" cy="92.2" r=".51"/>
<circle cx="260.4" cy="59.2" r=".51"/>
<circle cx="263" cy="59.2" r=".51"/>
<circle cx="97.9" cy="158.2" r=".51"/>
<circle cx="113.1" cy="153.1" r=".51"/>
<circle cx="105.5" cy="153.1" r=".51"/>
<circle cx="113.1" cy="163.3" r=".51"/>
<circle cx="105.5" cy="163.3" r=".51"/>
<circle cx="100.4" cy="163.3" r=".51"/>
<circle cx="77.6" cy="155.7" r=".51"/>
<circle cx="138.5" cy="160.8" r=".51"/>
<circle cx="146.1" cy="160.8" r=".51"/>
<circle cx="143.6" cy="160.8" r=".51"/>
<circle cx="196.9" cy="165.8" r=".51"/>
<circle cx="196.9" cy="132.8" r=".51"/>
<circle cx="163.9" cy="76.9" r=".51"/>
<circle cx="232.5" cy="61.7" r=".51"/>
<circle cx="230" cy="61.7" r=".51"/>
<circle cx="237.6" cy="112.5" r=".51"/>
<circle cx="235" cy="112.5" r=".51"/>
<circle cx="237.6" cy="160.8" r=".51"/>
<circle cx="176.6" cy="165.8" r=".51"/>
<circle cx="237.6" cy="163.3" r=".51"/>
<circle cx="196.9" cy="176" r=".51"/>
<circle cx="237.6" cy="165.8" r=".51"/>
<circle cx="196.9" cy="168.4" r=".51"/>
<circle cx="237.6" cy="168.4" r=".51"/>
<circle cx="176.6" cy="176" r=".51"/>
<circle cx="257.9" cy="168.4" r=".51"/>
<circle cx="176.6" cy="132.8" r=".51"/>
<circle cx="257.9" cy="165.8" r=".51"/>
<circle cx="196.9" cy="135.4" r=".51"/>
<circle cx="257.9" cy="163.3" r=".51"/>
<circle cx="196.9" cy="143" r=".51"/>
<circle cx="257.9" cy="160.8" r=".51"/>
<circle cx="176.6" cy="143" r=".51"/>
<circle cx="265.5" cy="115" r=".51"/>
<circle cx="273.1" cy="115" r=".51"/>
<circle cx="270.6" cy="115" r=".51"/>
<circle cx="108.1" cy="82" r=".51"/>
<circle cx="36.9" cy="69.3" r=".51"/>
<circle cx="108.1" cy="84.6" r=".51"/>
<circle cx="36.9" cy="71.9" r=".51"/>
<circle cx="108.1" cy="87.1" r=".51"/>
<circle cx="36.9" cy="74.4" r=".51"/>
<circle cx="108.1" cy="92.2" r=".51"/>
<circle cx="36.9" cy="87.1" r=".51"/>
<circle cx="108.1" cy="94.7" r=".51"/>
<circle cx="36.9" cy="89.6" r=".51"/>
<circle cx="108.1" cy="97.3" r=".51"/>
<circle cx="36.9" cy="92.2" r=".51"/>
<circle cx="108.1" cy="99.8" r=".51"/>
<circle cx="36.9" cy="94.7" r=".51"/>
<circle cx="108.1" cy="59.2" r=".51"/>
<circle cx="120.8" cy="26.2" r=".51"/>
<circle cx="108.1" cy="61.7" r=".51"/>
<circle cx="120.8" cy="28.7" r=".51"/>
<circle cx="108.1" cy="64.3" r=".51"/>
<circle cx="120.8" cy="31.2" r=".51"/>
<circle cx="108.1" cy="66.8" r=".51"/>
<circle cx="120.8" cy="33.8" r=".51"/>
<circle cx="108.1" cy="69.3" r=".51"/>
<circle cx="120.8" cy="36.3" r=".51"/>
<circle cx="108.1" cy="71.9" r=".51"/>
<circle cx="120.8" cy="38.9" r=".51"/>
<circle cx="108.1" cy="74.4" r=".51"/>
<circle cx="120.8" cy="41.4" r=".51"/>
<circle cx="108.1" cy="76.9" r=".51"/>
<circle cx="120.8" cy="43.9" r=".51"/>
</g>
<g font-size="2.5" fill="#808080">
<text x="122" y="23">KEYPAD</text>
<text x="115.7" y="26.2">P1.0</text>
<text x="115.7" y="28.7">P1.1</text>
<text x="159.5" y="25.5">+5V</text>
<text x="184.2" y="25.5">+10V</text>
<text x="212.6" y="25.8">-10V</text>
<text x="88.4" y="30.6">+5V</text>
<text x="115.7" y="31.2">P1.2</text>
<text x="115.7" y="33.8">P1.3</text>
<text x="115.7" y="36.3">P1.4</text>
<text x="115.7" y="38.9">P1.5</text>
<text x="115.7" y="41.4">P1.6</text>
<text x="159.5" y="39.5">GND</text>
<text x="184.9" y="39.5">GND</text>
<text x="212.8" y="39.5">GND</text>
<text x="240.7" y="39.5">GND</text>
<text x="90.7" y="43.6">10nF</text>
<text x="115.7" y="43.9">P1.7</text>
<text x="78.8" y="49" transform="rotate(-90 78.8 49)">RESET</text>
<text x="93.2" y="48.6">C3</text>
<text x="126.5" y="50.9">+5V</text>
<text x="182.1" y="53.7">-10V</text>
<text x="25.7" y="57.8">GND</text>
<text x="38.2" y="58.5">LCD</text>
<text x="103" y="59.2">P1.0</text>
<text x="113.8" y="57.3">8051</text>
<text x="193.3" y="55.2">GND</text>
<text x="202" y="56">+10V</text>
<text x="248.4" y="57.3">LM148</text>
<text x="263" y="59.2">555_CONTROL</text>
<text x="103" y="61.7">P1.1</text>
<text x="103" y="64.3">P1.2</text>
<text x="128.7" y="61.3">10nF</text>
<text x="160.3" y="65.4">GND</text>
<text x="185.8" y="63.9">C4</text>
<text x="227.4" y="61.7">IOUT1</text>
<text x="10.1" y="70.4" transform="rotate(-90 10.1 70.4)">GND</text>
<text x="26.1" y="66.2" transform="rotate(-90 26.1 66.2)">+5V</text>
<text x="31.9" y="69.3">P3.0</text>
<text x="31.9" y="71.9">P3.1</text>
<text x="73.1" y="70">GND</text>
<text x="103" y="66.8">P1.3</text>
<text x="103" y="69.3">P1.4</text>
<text x="103" y="71.9">P1.5</text>
<text x="131.3" y="66.4">C7</text>
<text x="156.7" y="69">-10V</text>
<text x="169.6" y="67.4">DAC0808_1</text>
<text x="185.8" y="69">10nF</text>
<text x="210.3" y="68.7">+5V</text>
<text x="236.9" y="69.3" transform="rotate(-90 236.9 69.3)">+10V</text>
<text x="280.4" y="70" transform="rotate(-90 280.4 70)">-10V</text>
<text x="31.9" y="74.4">P3.2</text>
<text x="103" y="74.4">P1.6</text>
<text x="103" y="77">P1.7</text>
<text x="134.1" y="75">GND</text>
<text x="158.8" y="77">IOUT1</text>
<text x="228" y="72.5">GND</text>
<text x="266.1" y="75">GND</text>
<text x="275.7" y="73.8">+10V</text>
<text x="103" y="79.5">RESET</text>
<text x="103" y="82">P3.0</text>
<text x="158.8" y="82">P2.6</text>
<text x="158.8" y="79.5">P2.7</text>
<text x="184.2" y="79.5">P2.0</text>
<text x="184.2" y="82">P2.1</text>
<text x="31.9" y="87.1">P3.4</text>
<text x="31.9" y="89.6">P3.5</text>
<text x="103" y="84.6">P3.1</text>
<text x="103" y="87.1">P3.2</text>
<text x="128.4" y="89.6">P2.7</text>
<text x="158.8" y="87.1">P2.4</text>
<text x="158.8" y="84.6">P2.5</text>
<text x="184.2" y="84.6">P2.2</text>
<text x="184.2" y="87.1">P2.3</text>
<text x="31.9" y="92.2">P3.6</text>
<text x="31.9" y="94.7">P3.7</text>
<text x="103" y="92.2">P3.4</text>
<text x="103" y="94.7">P3.5</text>
<text x="128.4" y="94.7">P2.5</text>
<text x="128.4" y="92.2">P2.6</text>
<text x="31.2" y="99.2" transform="rotate(-90 31.2 99.2)">+5V</text>
<text x="69.6" y="98.3" transform="rotate(-90 69.6 98.3)">C1</text>
<text x="74.7" y="98.3" transform="rotate(-90 74.7 98.3)">33pF</text>
<text x="82.7" y="99.7" transform="rotate(-90 82.7 99.7)">.</text>
<text x="82.7" y="99" transform="rotate(-90 82.7 99)">0592MHz</text>
<text x="103" y="97.3">P3.6</text>
<text x="103" y="99.8">P3.7</text>
<text x="128.4" y="99.8">P2.3</text>
<text x="128.4" y="97.3">P2.4</text>
<text x="30.5" y="103.4" transform="rotate(-90 30.5 103.4)">GND</text>
<text x="79.1" y="102.3" transform="rotate(-90 79.1 102.3)">Q1</text>
<text x="82.7" y="102.3" transform="rotate(-90 82.7 102.3)">11</text>
<text x="85.2" y="102.3">XTAL2</text>
<text x="85.2" y="104.9">XTAL1</text>
<text x="128.4" y="107.4">P2.0</text>
<text x="128.4" y="104.9">P2.1</text>
<text x="128.4" y="102.3">P2.2</text>
<text x="265.5" y="104.2">+10V</text>
<text x="57.9" y="110.6">GND</text>
<text x="69.6" y="111" transform="rotate(-90 69.6 111)">C2</text>
<text x="74.7" y="111" transform="rotate(-90 74.7 111)">33pF</text>
<text x="106.1" y="113.1">GND</text>
<text x="232.5" y="112.5">IOUT2</text>
<text x="250.9" y="108.1">IC741</text>
<text x="269.3" y="111.2">TP1</text>
<text x="273.1" y="115">OUTPUT</text>
<text x="173" y="123.8">GND</text>
<text x="240.7" y="123.3">GND</text>
<text x="182.3" y="128.4">CD4029_1</text>
<text x="244.6" y="127.4">-10V</text>
<text x="100.4" y="134.7">+10V</text>
<text x="171.5" y="132.8">A5</text>
<text x="196.9" y="132.8">CLK</text>
<text x="196.9" y="135.4">A6</text>
<text x="255.8" y="135">-10V</text>
<text x="266.9" y="136.5">GND</text>
<text x="275.7" y="137.3">+10V</text>
<text x="171.5" y="143">A8</text>
<text x="196.9" y="143">A7</text>
<text x="71.4" y="144.1">GND</text>
<text x="83.3" y="148.7">555_TIMER</text>
<text x="136" y="145.5">555_O/P</text>
<text x="167.1" y="146.1">GND</text>
<text x="233.9" y="146.7">GND</text>
<text x="243.3" y="148.7">DAC0808_2</text>
<text x="259.4" y="145.1">C6</text>
<text x="283.9" y="150">+5V</text>
<text x="70" y="155.7">555_O/P</text>
<text x="230.4" y="150.2">-10V</text>
<text x="259.4" y="150.2">10nF</text>
<text x="85.2" y="160.8">555_CONTROL</text>
<text x="107.8" y="161.4" transform="rotate(-90 107.8 161.4)">D1</text>
<text x="142.3" y="156.9">TP2</text>
<text x="146.1" y="160.8">CLK</text>
<text x="173" y="156.8">GND</text>
<text x="182.3" y="161.4">CD4029_2</text>
<text x="199.4" y="158.1">+5V</text>
<text x="232.5" y="158.2">IOUT2</text>
<text x="232.5" y="160.8">A1</text>
<text x="257.9" y="160.8">A8</text>
<text x="105" y="163.2" transform="rotate(-90 105 163.2)">35-7</text>
<text x="171.5" y="165.8">A1</text>
<text x="196.9" y="165.8">CLK</text>
<text x="232.5" y="163.3">A2</text>
<text x="232.5" y="165.8">A3</text>
<text x="257.9" y="165.8">A6</text>
<text x="257.9" y="163.3">A7</text>
<text x="74.2" y="168.2">+10V</text>
<text x="105.2" y="170.5">0.1uF</text>
<text x="196.9" y="168.4">A3</text>
<text x="232.5" y="168.4">A4</text>
<text x="257.9" y="168.4">A5</text>
<text x="105" y="175.8" transform="rotate(-90 105 175.8)">1N4148DO</text>
<text x="108.4" y="175.6">C5</text>
<text x="171.5" y="176">A4</text>
<text x="196.9" y="176">A2</text>
<text x="111.2" y="184.2">GND</text>
<text x="136.6" y="184.2">GND</text>
<text x="199.4" y="188.6">+5V</text>
</g>
<g font-size="2.1" fill="#808080">
<text x="124.8" y="25.8">1</text>
<text x="124.8" y="28.3">2</text>
<text x="124.8" y="30.9">3</text>
<text x="124.8" y="33.4">4</text>
<text x="124.8" y="36">5</text>
<text x="158.6" y="33.4">1</text>
<text x="158.6" y="30.9">2</text>
<text x="184" y="33.4">1</text>
<text x="184" y="30.9">2</text>
<text x="212" y="33.4">1</text>
<text x="212" y="30.9">2</text>
<text x="239.9" y="33.4">1</text>
<text x="239.9" y="30.9">2</text>
<text x="124.8" y="38.5">6</text>
<text x="124.8" y="41">7</text>
<text x="84.8" y="43.6" transform="rotate(-90 84.8 43.6)">1</text>
<text x="87.4" y="43.6" transform="rotate(-90 87.4 43.6)">2</text>
<text x="124.8" y="43.6">8</text>
<text x="84.8" y="50.6" transform="rotate(-90 84.8 50.6)">3</text>
<text x="87.4" y="50.6" transform="rotate(-90 87.4 50.6)">4</text>
<text x="111.6" y="58.8">1</text>
<text x="123.6" y="58.8">40</text>
<text x="246.2" y="58.8">1</text>
<text x="258.2" y="58.8">14</text>
<text x="41" y="61.4">1</text>
<text x="41" y="63.9">2</text>
<text x="111.6" y="61.4">2</text>
<text x="111.6" y="63.9">3</text>
<text x="123.6" y="63.9">38</text>
<text x="123.6" y="61.4">39</text>
<text x="246.2" y="61.4">2</text>
<text x="246.2" y="63.9">3</text>
<text x="258.2" y="63.9">12</text>
<text x="258.2" y="61.4">13</text>
<text x="41" y="66.4">3</text>
<text x="41" y="69">4</text>
<text x="41" y="71.5">5</text>
<text x="111.6" y="66.4">4</text>
<text x="111.6" y="69">5</text>
<text x="111.6" y="71.5">6</text>
<text x="123.6" y="71.5">35</text>
<text x="123.6" y="69">36</text>
<text x="123.6" y="66.4">37</text>
<text x="167.5" y="69">1</text>
<text x="167.5" y="71.5">2</text>
<text x="179.5" y="71.5">15</text>
<text x="179.5" y="69">16</text>
<text x="246.2" y="66.4">4</text>
<text x="246.2" y="69">5</text>
<text x="246.2" y="71.5">6</text>
<text x="258.2" y="71.5">9</text>
<text x="258.2" y="69">10</text>
<text x="258.2" y="66.4">11</text>
<text x="41" y="74.1">6</text>
<text x="41" y="76.6">7</text>
<text x="111.6" y="74.1">7</text>
<text x="111.6" y="76.6">8</text>
<text x="123.6" y="76.6">33</text>
<text x="123.6" y="74.1">34</text>
<text x="167.5" y="74.1">3</text>
<text x="167.5" y="76.6">4</text>
<text x="179.5" y="76.6">13</text>
<text x="179.5" y="74.1">14</text>
<text x="246.2" y="74.1">7</text>
<text x="258.2" y="74.1">8</text>
<text x="41" y="79.1">8</text>
<text x="41" y="81.7">9</text>
<text x="110.4" y="81.7">10</text>
<text x="111.6" y="79.1">9</text>
<text x="123.6" y="81.7">31</text>
<text x="123.6" y="79.1">32</text>
<text x="167.5" y="79.1">5</text>
<text x="167.5" y="81.7">6</text>
<text x="179.5" y="81.7">11</text>
<text x="179.5" y="79.1">12</text>
<text x="39.9" y="84.2">10</text>
<text x="39.9" y="89.3">12</text>
<text x="40" y="86.8">11</text>
<text x="110.4" y="86.8">12</text>
<text x="110.4" y="89.3">13</text>
<text x="110.5" y="84.2">11</text>
<text x="123.6" y="89.3">28</text>
<text x="123.6" y="86.8">29</text>
<text x="123.6" y="84.2">30</text>
<text x="167.5" y="84.2">7</text>
<text x="167.5" y="86.8">8</text>
<text x="179.5" y="86.8">9</text>
<text x="179.5" y="84.2">10</text>
<text x="39.9" y="91.8">13</text>
<text x="39.9" y="94.4">14</text>
<text x="110.4" y="91.8">14</text>
<text x="110.4" y="94.4">15</text>
<text x="123.6" y="94.4">26</text>
<text x="123.6" y="91.8">27</text>
<text x="39.9" y="96.9">15</text>
<text x="39.9" y="99.5">16</text>
<text x="110.4" y="96.9">16</text>
<text x="110.4" y="99.5">17</text>
<text x="110.4" y="102">18</text>
<text x="123.6" y="102">23</text>
<text x="123.6" y="99.5">24</text>
<text x="123.6" y="96.9">25</text>
<text x="110.4" y="104.5">19</text>
<text x="110.4" y="107.1">20</text>
<text x="123.6" y="107.1">21</text>
<text x="123.6" y="104.5">22</text>
<text x="248.7" y="109.6">1</text>
<text x="248.7" y="112.1">2</text>
<text x="260.8" y="112.1">7</text>
<text x="260.8" y="109.6">8</text>
<text x="248.7" y="114.7">3</text>
<text x="248.7" y="117.2">4</text>
<text x="260.8" y="117.2">5</text>
<text x="260.8" y="114.7">6</text>
<text x="180.2" y="129.9">1</text>
<text x="192.2" y="129.9">16</text>
<text x="180.2" y="132.5">2</text>
<text x="180.2" y="135">3</text>
<text x="180.2" y="137.5">4</text>
<text x="192.2" y="137.5">13</text>
<text x="192.2" y="135">14</text>
<text x="192.2" y="132.5">15</text>
<text x="180.2" y="140.1">5</text>
<text x="180.2" y="142.6">6</text>
<text x="192.2" y="142.6">11</text>
<text x="192.2" y="140.1">12</text>
<text x="180.2" y="145.2">7</text>
<text x="180.2" y="147.7">8</text>
<text x="192.2" y="147.7">9</text>
<text x="192.2" y="145.2">10</text>
<text x="81.1" y="150.2">1</text>
<text x="81.1" y="152.8">2</text>
<text x="81.1" y="155.3">3</text>
<text x="93.2" y="155.3">6</text>
<text x="93.2" y="152.8">7</text>
<text x="93.2" y="150.2">8</text>
<text x="241.1" y="150.2">1</text>
<text x="241.1" y="152.8">2</text>
<text x="241.1" y="155.3">3</text>
<text x="253.2" y="155.3">14</text>
<text x="253.2" y="152.8">15</text>
<text x="253.2" y="150.2">16</text>
<text x="81.1" y="157.9">4</text>
<text x="93.2" y="157.9">5</text>
<text x="241.1" y="157.9">4</text>
<text x="241.1" y="160.4">5</text>
<text x="253.2" y="160.4">12</text>
<text x="253.2" y="157.9">13</text>
<text x="180.2" y="162.9">1</text>
<text x="180.2" y="165.5">2</text>
<text x="192.2" y="165.5">15</text>
<text x="192.2" y="162.9">16</text>
<text x="241.1" y="162.9">6</text>
<text x="241.1" y="165.5">7</text>
<text x="253.2" y="165.5">10</text>
<text x="253.2" y="162.9">11</text>
<text x="180.2" y="168">3</text>
<text x="180.2" y="170.6">4</text>
<text x="180.2" y="173.1">5</text>
<text x="192.2" y="173.1">12</text>
<text x="192.2" y="170.6">13</text>
<text x="192.2" y="168">14</text>
<text x="241.1" y="168">8</text>
<text x="253.2" y="168">9</text>
<text x="180.2" y="175.6">6</text>
<text x="180.2" y="178.2">7</text>
<text x="192.2" y="178.2">10</text>
<text x="192.2" y="175.6">11</text>
<text x="180.2" y="180.7">8</text>
<text x="192.2" y="180.7">9</text>
</g>
<g font-size=".6" fill="#ffba08">
<text x="105.7" y="154.8" transform="rotate(-90 105.7 154.8)">SpiceOrder 1</text>
<text x="105.7" y="159.9" transform="rotate(-90 105.7 159.9)">SpiceOrder 2</text>
</g>
</svg>
